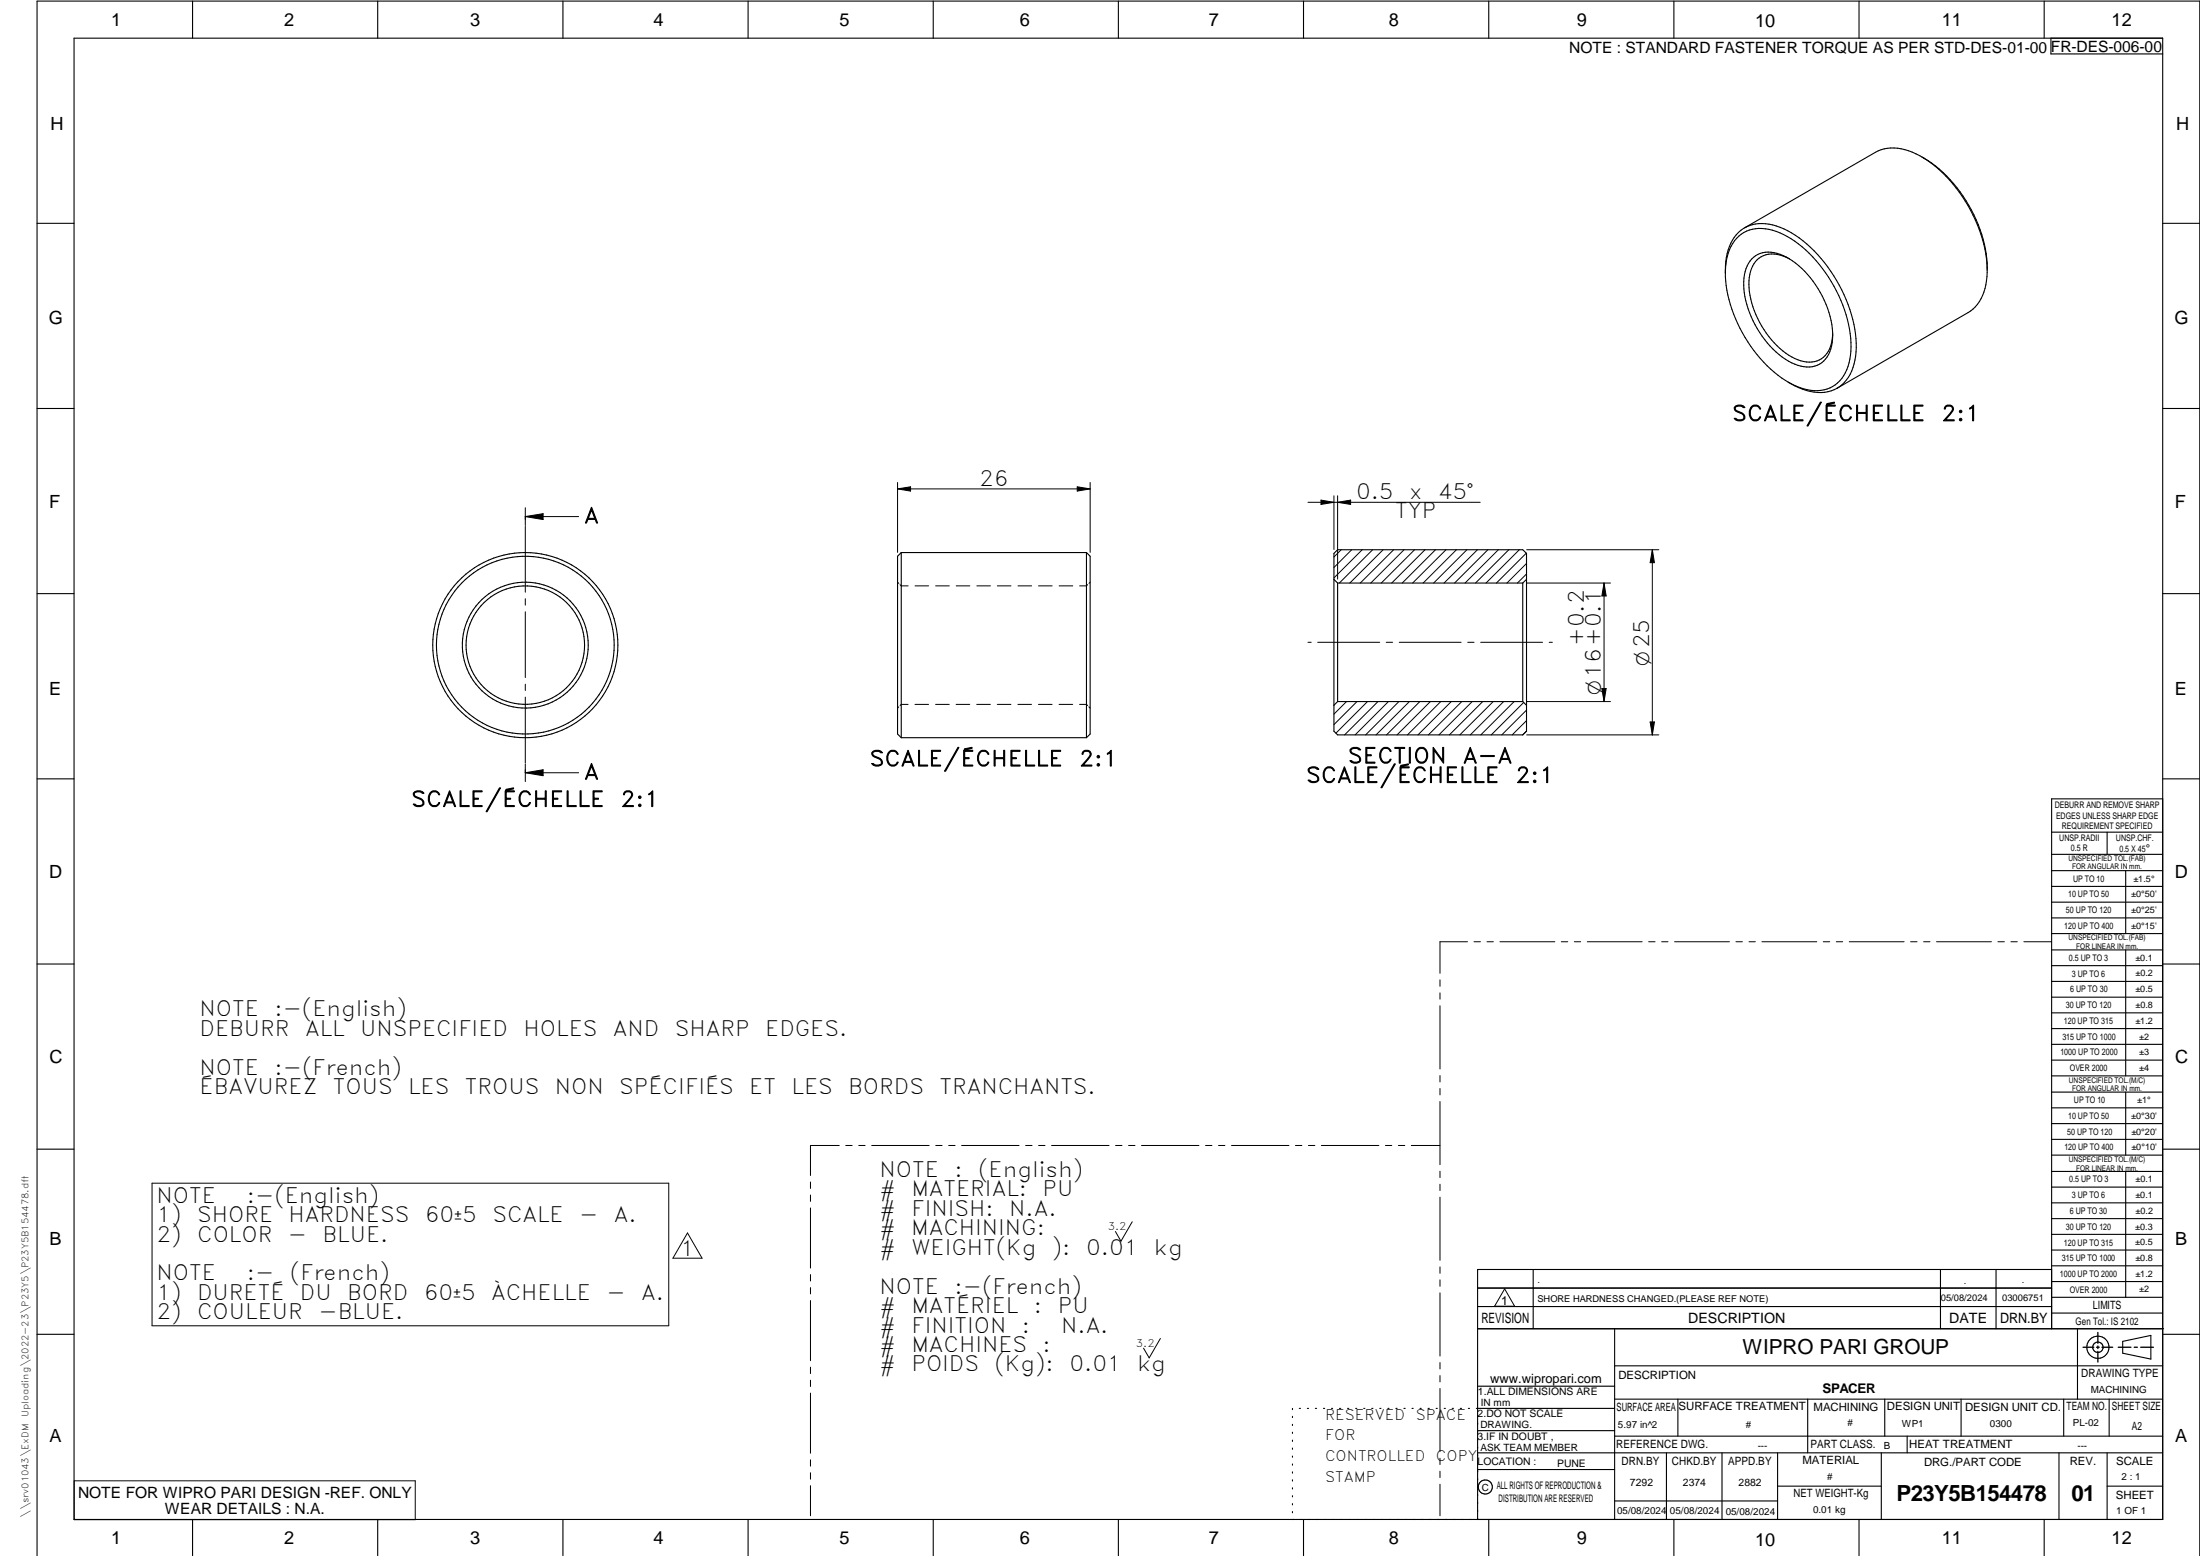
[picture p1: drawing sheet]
<svg xmlns="http://www.w3.org/2000/svg" width="594mm" height="420mm" viewBox="0 0 594 420" stroke-linecap="round" stroke-linejoin="round" font-family="sans-serif">
<g fill="none" stroke="#000" stroke-width=".3">
<path d="M20 10.3h564v400h-564zM52 .3v10M102 .3v10M152 .3v10M202 .3v10M252 .3v10M302 .3v10M352 .3v10M402 .3v10M452 .3v10M502 .3v10M552 .3v10"/>
<path d="M553.8 10.3v4.3h30.2M518.9 42.4a37.3 37.3 0 0 1 17.7 29.8 13.7 13.7 0 0 1-4.5 11.8l-36 20.8M10 60.3h10M465.9 73.5a12 12 0 0 1 5-10.7 11.4 11.4 0 0 1 10.7 .5 36.7 36.7 0 0 1 16.9 21.7 21.7 21.7 0 0 1-.2 15.7 8.9 8.9 0 0 1-11.2 4.3 29.3 29.3 0 0 1-15.1-12.7 33.1 33.1 0 0 1-5.6-23.8 9.4 9.4 0 0 1 9.4-8.1 20.2 20.2 0 0 1 13.1 6.4 39.3 39.3 0 0 1 12.4 27.1 12.4 12.4 0 0 1-5.2 10.9M471.1 61.5l35.3-20.4a11.7 11.7 0 0 1 11 .5 36.8 36.8 0 0 1 16.6 19.1 33.8 33.8 0 0 1 2.6 11.7M473 70a7.1 7.1 0 0 1 8.5-1 26.1 26.1 0 0 1 13.2 18.6 11.2 11.2 0 0 1-2.2 9.9 7.3 7.3 0 0 1-8.7 .5 26.2 26.2 0 0 1-12.9-21.9 9.3 9.3 0 0 1 2.1-6.1zM483.2 69.9a7.6 7.6 0 0 0-8.2-.2 9.5 9.5 0 0 0-2.6 9 25 25 0 0 0 12.3 18.1 6.6 6.6 0 0 0 8.6-1.3l.7-1.3 .6-1.5 .3-2.6M584 60.3h10M10 110.3h10M482.9 103.2a14.2 14.2 0 0 0 11.6 2.3l1.6-.7M584 110.3h10M243.4 149.2v50"/>
<path d="M243.4 149.2l-1 1v48l1 1M243.4 149.2h50M293.4 149.2v50M293.4 149.2l1 1v48l-1 1M360.2 156.4l1 1M361.2 157.4v32M361.2 148.4h50l1 1v48l-1 1h-50l-1-1v-48zM361.2 157.4h50M411.2 157.4v32M412.2 156.4l-1 1M10 160.3h10M584 160.3h10"/>
<path d="M243.4 199.2h50M361.2 189.4l-1 1M361.2 189.4h50M411.2 189.4l1 1M10 210.3h10M584 215.7h-30v143.1M584 210.3h10M554 230.7h30M554 224.7h30M554 235.1h30M554 239.4h30M569 224.7v6"/>
<path d="M574 235.1v17M554 243.6h30M554 247.9h30M554 252.1h30M554 256.5h30M574 256.5v34M10 260.3h10M554 260.8h30M554 265h30M554 269.3h30M554 273.5h30M554 277.7h30"/>
<path d="M584 260.3h10M554 282h30M554 286.3h30M554 290.5h30M554 294.9h30M554 299.1h30M574 294.9v17M10 310.3h10M554 303.4h30M554 307.7h30M554 311.9h30M554 316.3h30"/>
<path d="M574 316.3v34M584 310.3h10M554 320.5h30M554 324.8h30M554 329.1h30M554 333.3h30M554 337.5h30M399 358.8h185.3M399 352.8h155M399 347.8h155M414 342.8v16M436 358.8v51.5"/>
<path d="M524 342.8v16M539 342.8v16M554 342.8h-155v67.5M554 341.8h30M554 346.1h30M554 350.3h30M554 354.6h30M561 358.8v19M10 360.3h10M399 374.3h37M436 368.8h148M436 377.8h148"/>
<path d="M453.1 377.8v10M488.1 377.8v14.5M508.9 377.8v10M529.6 377.8v10M557.3 377.8v10M569.5 377.8v10M573.2 362.2l7.6-1.6v6.4l-7.6-1.6zM584 360.3h10M349 380.3v.3M349 382.4v.4M349 384.6v.3M349 386.7v.4"/>
<path d="M349 388.9v.3M349 391v.4M349 393.2v.3M349 395.3v.3M349 397.4v.4M349 399.6v.3M350.9 380.3h.3M353 380.3h.3M355.2 380.3h.3M357.4 380.3h.3M359.6 380.3h.3M361.7 380.3h.3"/>
<path d="M363.9 380.3h.3M366.1 380.3h.3M368.3 380.3h.3M370.4 380.3h.3M372.6 380.3h.3M374.8 380.3h.3M376.9 380.3h.4M379.1 380.3h.3M381.3 380.3h.3M383.4 380.3h.4M385.6 380.3h.4M387.8 380.3h.3"/>
<path d="M390 380.3h.3M392.1 380.3h.4M394.3 380.3h.4M396.5 380.3h.3M399 396.8h37M399 392.3h185M399 386.3h37M436 387.8h148M436 380.3h-37.3M450 392.3v18M465 392.3v18M480 392.3v18"/>
<path d="M508 392.3v18M515 387.8v4.5M556 392.3v18M569 392.3v18M52 410.3v9.8M102 410.3v9.8M152 410.3v9.8M202 410.3v9.8M252 410.3v9.8M302 410.3v9.8M349 401.7v.4M349 403.9v.3"/>
<path d="M349 406v.4M349 408.2v.3M352 410.3v9.8M402 410.3v9.8M436 405.3h44M452 410.3v9.8M480 401.3h28M502 410.3v9.8M552 410.3v9.8M569 401.3h15M10 420.1v-419.8h584v419.8"/>
<circle cx="141.8" cy="174.2" r="17"/>
<circle cx="141.9" cy="174.2" r="25"/>
<circle cx="141.9" cy="174.2" r="16"/>
<circle cx="141.9" cy="174.2" r="24"/>
<circle cx="566.5" cy="363.8" r="1.4"/>
<circle cx="566.5" cy="363.8" r="3"/>
<circle cx="401.1" cy="401.5" r="1.91"/>
</g>
<g fill="none" stroke="#000" stroke-width=".27">
<path d="M141.9 137.1v4.8M141.9 139.5h14.3M141.9 139.5l4.8-.8v1.6zM242.4 132l3.5-.6v1.2zM242.4 130.3v18.9M242.4 132h52M290.9 131.4l3.5 .6-3.5 .6zM294.4 130.3v18.9M353.2 135.6h46.5M356.7 135l3.5 .6-3.5 .6zM360.2 133.9v14.5M361.2 135.6l3.5-.6v1.2z"/>
<path d="M361.2 133.9v22.5M141.9 142.1v17.8M242.4 157.2l.3 .3M243.1 157.9l.3 .3h1.8M247.1 158.2h3.7M252.7 158.2h3.6M258.2 158.2h3.7M263.8 158.2h3.7M269.3 158.2h3.7M274.9 158.2h3.7M280.4 158.2h3.7M286 158.2h3.7"/>
<path d="M293.7 157.9l-.3 .3h-1.9M294.4 157.2l-.3 .3M362.2 148.4l-2 2M365 148.4l-4.8 4.8M367.8 148.4l-7.6 7.7M370.7 148.4l-9 9M373.5 148.4l-9 9M376.3 148.4l-9 9M379.2 148.4l-9 9M382 148.4l-9 9M384.8 148.4l-9 9M387.6 148.4l-9 9"/>
<path d="M390.5 148.4l-9 9M393.3 148.4l-9 9M396.1 148.4l-9 9M399 148.4l-9.1 9M401.8 148.4l-9 9M404.6 148.4l-9 9M407.4 148.4l-9 9M410.3 148.4l-9 9M412.2 149.4l-8.1 8M412.2 152.1l-5.3 5.3M412.2 155l-2.4 2.4M412.3 157.4h22.6"/>
<path d="M412.3 148.4h35.6M433.1 157.4l.6 3.5h-1.1zM433.1 157.4v32M446.2 148.4l.6 3.5h-1.2zM446.2 148.4v50M141.9 161.7v1.7M141.9 165.2v17.8M353.2 173.4h.9M355.8 173.4h16.8M374.3 173.4h1.8M377.8 173.4h16.8M396.3 173.4h1.8"/>
<path d="M399.8 173.4h16.8M418.3 173.4h.9M141.9 184.7v1.8M141.9 188.2v17.8M242.7 190.9l-.3 .3M245.2 190.2h-1.8l-.3 .3M247.1 190.2h3.7M252.6 190.2h3.7M258.2 190.2h3.7M263.8 190.2h3.6M269.3 190.2h3.7M274.9 190.2h3.6"/>
<path d="M280.4 190.2h3.7M286 190.2h3.7M291.5 190.2h1.9l.3 .3M294 190.9l.4 .3M363.6 189.4l-3.4 3.4M366.4 189.4l-6.2 6.3M369.3 189.4l-8.6 8.6M372.1 189.4l-9 9M374.9 189.4l-9 9M377.8 189.4l-9 9M380.6 189.4l-9 9M383.4 189.4l-9 9"/>
<path d="M386.2 189.4l-9 9M389.1 189.4l-9 9M391.9 189.4l-9 9M394.7 189.4l-9 9M397.5 189.4l-9 9M400.4 189.4l-9 9M403.2 189.4l-9 9M406 189.4l-9 9M408.9 189.4l-9 9M411.5 189.7l-8.8 8.7M412.2 197.4l-1 1M412.2 194.6l-3.9 3.8"/>
<path d="M412.2 191.7l-6.7 6.7M412.3 189.4h22.6M412.3 198.4h35.6M432.6 185.9h1.1l-.6 3.5zM445.6 194.9h1.2l-.6 3.5zM141.9 208.7l4.8-.8v1.6zM141.9 206.3v4.8M141.9 208.7h14.3M396.3 254.3h-7.5v8.5M398 254.3h1.8M401.5 254.3h1.8M405 254.3h14.9"/>
<path d="M421.6 254.3h1.7M425.1 254.3h1.7M428.6 254.3h14.8M445.2 254.3h1.7M448.7 254.3h1.7M452.2 254.3h14.8M468.8 254.3h1.7M472.3 254.3h1.7M475.8 254.3h14.8M492.4 254.3h1.7M495.9 254.3h1.7M499.4 254.3h14.8"/>
<path d="M515.9 254.3h1.8M519.4 254.3h1.8M522.9 254.3h14.9M539.5 254.3h1.7M543 254.3h1.7M546.5 254.3h7.4M388.8 264.6v1.7M388.8 268.1v1.7M388.8 271.6v17M388.8 290.4v1.8M388.8 293.9v1.8M388.8 297.4v17.1"/>
<path d="M41.1 319.5h139.5v38.5h-139.5zM218.9 319.2v1.7M226.6 309.3h-7.7v8.1M228.4 309.3h1.7M231.9 309.3h1.7M235.4 309.3h15.5M252.7 309.3h1.7M256.2 309.3h1.7M259.7 309.3h15.5M277 309.3h1.7M280.5 309.3h1.7M284 309.3h15.5"/>
<path d="M301.2 309.3h1.8M304.8 309.3h1.7M308.2 309.3h15.6M325.5 309.3h1.8M329 309.3h1.8M332.5 309.3h15.6M349.8 309.3h1.8M353.3 309.3h1.7M356.8 309.3h15.5M374.1 309.3h1.7M377.6 309.3h1.7M381.1 309.3h7.7"/>
<path d="M388.8 316.3v1.7M388.8 319.8v1.7M185.6 332.9l4 6.8h-7.9zM218.9 322.7v1.7M218.9 326.2v16.2M305.7 329.9l-3 5.3-1.5-2.7M388.8 323.3v17M218.9 344.2v1.7M218.9 347.7v1.7M218.9 351.2v16.2M388.8 342.1v1.7M388.8 345.6v1.7"/>
<path d="M388.8 349.1v17.1M406.3 348l2.7 4.7h-5.4zM218.9 369.2v1.7M218.9 372.7v1.7M218.9 376.2v16.2M313.3 361.4l-3 5.3-1.5-2.7M388.8 367.9v1.8M388.8 371.4v1.7M388.8 374.9v17.1M20 399.9h92.1v10.5h-92.1zM218.9 394.2v1.7M218.9 397.7v1.7"/>
<path d="M388.8 393.8v1.7M388.8 397.3v1.7M218.9 401.2v8.1M388.8 400.8v8.5"/>
</g>
<path d="M566.5 359.8v2.9M562.5 363.8h2.9M566.1 363.8h.8M566.5 363.5v.7M566.5 364.9v2.9M567.6 363.8h2.9M572 363.8h3.4M576.3 363.8h.9M578.1 363.8h3.4" fill="none" stroke="#000" stroke-width=".36"/>
<path d="M141.9 139.5l4.8-.8v1.6zM242.4 132l3.5-.6v1.2zM290.9 131.4l3.5 .6-3.5 .6zM356.7 135l3.5 .6-3.5 .6zM361.2 135.6l3.5-.6v1.2zM446.2 148.4l.6 3.5h-1.2zM433.1 157.4l.6 3.5h-1.1zM432.6 185.9h1.1l-.6 3.5zM445.6 194.9h1.2l-.6 3.5zM141.9 208.7l4.8-.8v1.6z" fill="#000"/>
<g font-size="6">
<text x="512.1" y="405.2">P23Y5B154478</text>
<text x="559.4" y="405.2">01</text>
</g>
<g font-size="5.7">
<text x="467.7" y="113.6">SCALE/ÉCHELLE</text>
<text x="524.3" y="113.6">2:1</text>
<text x="264.4" y="131.1">26</text>
<text x="366.2" y="134.7">0.5</text>
<text x="380.5" y="134.7">x</text>
<text x="388.3" y="134.7">45°</text>
<text x="157.7" y="141.2">A</text>
<text x="376.7" y="140">TYP</text>
<text x="427.7" y="174.3" transform="rotate(-90 427.7 174.3)">+0.2</text>
<text x="234.8" y="206.9">SCALE/ÉCHELLE</text>
<text x="291.4" y="206.9">2:1</text>
<text x="364" y="206.1">SECTION</text>
<text x="395" y="206.1">A-A</text>
<text x="157.7" y="210.4">A</text>
<text x="352.7" y="211.3">SCALE/ÉCHELLE</text>
<text x="409.2" y="211.3">2:1</text>
<text x="111" y="217.8">SCALE/ÉCHELLE</text>
<text x="167.6" y="217.8">2:1</text>
<text x="53.9" y="274.4">NOTE</text>
<text x="74.1" y="274.4">:-(English)</text>
<text x="53.9" y="279.7">DEBURR</text>
<text x="82.4" y="279.7">ALL</text>
<text x="97.2" y="279.7">UNSPECIFIED</text>
<text x="141.4" y="279.7">HOLES</text>
<text x="165.5" y="279.7">AND</text>
<text x="182.2" y="279.7">SHARP</text>
<text x="206.6" y="279.7">EDGES.</text>
<text x="53.9" y="290.2">NOTE</text>
<text x="74.1" y="290.2">:-(French)</text>
<text x="53.9" y="295.4">ÉBAVUREZ</text>
<text x="89.9" y="295.4">TOUS</text>
<text x="110.2" y="295.4">LES</text>
<text x="125.5" y="295.4">TROUS</text>
<text x="149.8" y="295.4">NON</text>
<text x="167.2" y="295.4">SPÉCIFIÉS</text>
<text x="202.3" y="295.4">ET</text>
<text x="213.7" y="295.4">LES</text>
<text x="229.1" y="295.4">BORDS</text>
<text x="253.7" y="295.4">TRANCHANTS.</text>
<text x="237.5" y="317.8">NOTE</text>
<text x="257.7" y="317.8">:</text>
<text x="264.2" y="317.8">(English)</text>
<text x="237.5" y="323.1">#</text>
<text x="246.1" y="323.1">MATERIAL:</text>
<text x="281.5" y="323.1">PU</text>
<text x="42.3" y="324.7">NOTE</text>
<text x="42.3" y="330">1)</text>
<text x="53.2" y="330">SHORE</text>
<text x="66.7" y="324.7">:-(English)</text>
<text x="77.9" y="330">HARDNESS</text>
<text x="114.7" y="330">60u5</text>
<text x="133" y="330">SCALE</text>
<text x="156.4" y="330">-</text>
<text x="165.8" y="330">A.</text>
<text x="237.5" y="328.3">#</text>
<text x="246.1" y="328.3">FINISH:</text>
<text x="272.5" y="328.3">N.A.</text>
<text x="42.3" y="335.2">2)</text>
<text x="53.2" y="335.2">COLOR</text>
<text x="77.7" y="335.2">-</text>
<text x="87.1" y="335.2">BLUE.</text>
<text x="237.5" y="333.6">#</text>
<text x="246.1" y="333.6">MACHINING:</text>
<text x="183.7" y="339.2">1</text>
<text x="237.5" y="338.8">#</text>
<text x="246.1" y="338.8">WEIGHT(Kg</text>
<text x="284" y="338.8">):</text>
<text x="293.3" y="338.8">0.01</text>
<text x="311.6" y="338.8">kg</text>
<text x="42.3" y="345.7">NOTE</text>
<text x="66.7" y="345.7">:-</text>
<text x="78.3" y="345.7">(French)</text>
<text x="42.3" y="351">1)</text>
<text x="53.2" y="351">DURETÉ</text>
<text x="81" y="351">DU</text>
<text x="93.7" y="351">BORD</text>
<text x="114.4" y="351">60u5</text>
<text x="132.6" y="351">ÀCHELLE</text>
<text x="163.8" y="351">-</text>
<text x="173.1" y="351">A.</text>
<text x="237.5" y="349.3">NOTE</text>
<text x="257.7" y="349.3">:-(French)</text>
<text x="42.3" y="356.2">2)</text>
<text x="53.2" y="356.2">COULEUR</text>
<text x="86" y="356.2">-BLUE.</text>
<text x="237.5" y="354.6">#</text>
<text x="237.5" y="359.8">#</text>
<text x="246.1" y="354.6">MATÉRIEL</text>
<text x="246.1" y="359.8">FINITION</text>
<text x="275.9" y="359.8">:</text>
<text x="279.2" y="354.6">:</text>
<text x="285.6" y="354.6">PU</text>
<text x="286.5" y="359.8">N.A.</text>
<text x="237.5" y="365.1">#</text>
<text x="246.1" y="365.1">MACHINES</text>
<text x="281.6" y="365.1">:</text>
<text x="237.5" y="370.3">#</text>
<text x="246.1" y="370.3">POIDS</text>
<text x="268.6" y="370.3">(Kg):</text>
<text x="288.8" y="370.3">0.01</text>
<text x="307.1" y="370.3">kg</text>
</g>
<text font-size="5.6" x="470.5" y="365.5">WIPRO PARI GROUP</text>
<g font-size="5.4">
<text x="445.3" y="179.7" transform="rotate(-90 445.3 179.7)">O25</text>
<text x="432.3" y="187.6" transform="rotate(-90 432.3 187.6)">O16+0.1</text>
</g>
<g font-size="4.9">
<text x="30" y="7">1</text>
<text x="76.7" y="7">2</text>
<text x="127" y="7">3</text>
<text x="176.5" y="7">4</text>
<text x="226.7" y="7">5</text>
<text x="275.4" y="7">6</text>
<text x="326.4" y="7">7</text>
<text x="375" y="7">8</text>
<text x="425.8" y="7">9</text>
<text x="473.9" y="7.4">10</text>
<text x="524.3" y="7">11</text>
<text x="570.2" y="7">12</text>
<text x="13.6" y="35.2">H</text>
<text x="587.6" y="35.2">H</text>
<text x="13.2" y="87.5">G</text>
<text x="587.2" y="87.5">G</text>
<text x="13.3" y="137.1">F</text>
<text x="587.3" y="137.1">F</text>
<text x="13.3" y="187.6">E</text>
<text x="587.3" y="187.6">E</text>
<text x="13.3" y="237">D</text>
<text x="587.3" y="237">D</text>
<text x="13.4" y="287.1">C</text>
<text x="587.4" y="287.1">C</text>
<text x="13.4" y="336.3">B</text>
<text x="587.4" y="336.3">B</text>
<text x="13.4" y="389.3">A</text>
<text x="587.4" y="389.3">A</text>
<text x="30" y="417">1</text>
<text x="76.7" y="417">2</text>
<text x="127" y="417">3</text>
<text x="176.5" y="417">4</text>
<text x="226.7" y="417">5</text>
<text x="275.4" y="417">6</text>
<text x="326.4" y="417">7</text>
<text x="375" y="417">8</text>
<text x="425.8" y="417">9</text>
<text x="473.9" y="417.4">10</text>
<text x="524.3" y="417">11</text>
<text x="570.2" y="417">12</text>
</g>
<g font-size="4.2">
<text x="423.7" y="14.3">NOTE : STANDARD FASTENER TORQUE AS PER STD-DES-01-00</text>
<text x="553.8" y="14">FR-DES-006-00</text>
<text x="21.1" y="404.4">NOTE FOR WIPRO PARI DESIGN -REF. ONLY</text>
<text x="44.5" y="408.9">WEAR DETAILS : N.A.</text>
</g>
<g font-size="3.9">
<text x="357.8" y="383.4">RESERVED</text>
<text x="382.3" y="383.4">SPACE</text>
<text x="357.8" y="388.9">FOR</text>
<text x="357.8" y="394.5">CONTROLLED</text>
<text x="387.8" y="394.5">COPY</text>
<text x="357.8" y="400.1">STAMP</text>
</g>
<g font-size="3.8">
<text x="400.1" y="357.1">REVISION</text>
<text x="455.9" y="357.1">DESCRIPTION</text>
<text x="526.4" y="357.1">DATE</text>
<text x="540.1" y="357.1">DRN.BY</text>
</g>
<text font-size="3.6" x="492.2" y="376.2">SPACER</text>
<text font-size="3.5" x="402.4" y="373.3">www.wipropari.com</text>
<text font-size="3.4" x="405.4" y="352.3">1</text>
<g font-size="3.1">
<text x="565.2" y="353.5">LIMITS</text>
<text x="562" y="371.7">DRAWING TYPE</text>
<text x="437" y="372.3">DESCRIPTION</text>
<text x="436.5" y="380.9">SURFACE AREA</text>
<text x="453.3" y="380.9">SURFACE TREATMENT</text>
<text x="489.7" y="380.9">MACHINING</text>
<text x="509.5" y="380.9">DESIGN UNIT</text>
<text x="530.6" y="380.9">DESIGN UNIT CD.</text>
<text x="558" y="380.7">TEAM NO.</text>
<text x="570.3" y="380.7">SHEET SIZE</text>
<text x="575.6" y="386.1">A2</text>
<text x="436.4" y="391.1">REFERENCE DWG.</text>
<text x="437.9" y="395.5">DRN.BY</text>
<text x="451.5" y="395.5">CHKD.BY</text>
<text x="466.6" y="395.5">APPD.BY</text>
<text x="486.7" y="395.4">MATERIAL</text>
<text x="488.9" y="391">PART CLASS.</text>
<text x="515.6" y="391">HEAT TREATMENT</text>
<text x="519.6" y="395.9">DRG./PART CODE</text>
<text x="558.9" y="395.6">REV.</text>
<text x="571.4" y="395.6">SCALE</text>
<text x="484.3" y="404.3">NET WEIGHT-Kg</text>
<text x="571.4" y="404.7">SHEET</text>
</g>
<text font-size="3" x="579.5" y="230.1">°</text>
<g font-size="2.8">
<text x="299.1" y="332.1">3.2</text>
<text x="560.5" y="357.7">Gen Tol.: IS 2102</text>
<text x="306.7" y="363.6">3.2</text>
<text x="399.1" y="376.7">1.ALL DIMENSIONS ARE</text>
<text x="399" y="382.7">2.DO NOT SCALE</text>
<text x="399" y="388.7">3.IF IN DOUBT ,</text>
<text x="399" y="395.5">LOCATION :</text>
<text x="420.5" y="396">PUNE</text>
<text x="440.2" y="401.3">7292</text>
<text x="454.4" y="401.2">2374</text>
<text x="469.5" y="401.3">2882</text>
<text x="404.2" y="402">ALL RIGHTS OF REPRODUCTION &amp;</text>
<text x="404.7" y="405.4">DISTRIBUTION ARE RESERVED</text>
</g>
<g font-size="2.7">
<text x="564.6" y="376.2">MACHINING</text>
<text x="399.9" y="379.7">IN mm</text>
<text x="399.8" y="385.7">DRAWING.</text>
<text x="436.9" y="385.5">5.97 in^2</text>
<text x="471.4" y="385.6">#</text>
<text x="498.9" y="385.1">#</text>
<text x="513.6" y="385.3">WP1</text>
<text x="537.3" y="385.2">0300</text>
<text x="559.7" y="385.2">PL-02</text>
<text x="399.8" y="391.8">ASK TEAM MEMBER</text>
<text x="474.7" y="391.2">---</text>
<text x="508.7" y="391.2">B</text>
<text x="561" y="391.2">---</text>
<text x="493.4" y="399.6">#</text>
<text x="572.9" y="399.8">2 : 1</text>
<text x="400.1" y="402.5">C</text>
<text x="436.7" y="408.7">05/08/2024</text>
<text x="450.9" y="408.8">05/08/2024</text>
<text x="466" y="409">05/08/2024</text>
<text x="489.6" y="408.5">0.01 kg</text>
<text x="571.5" y="408.7">1 OF 1</text>
</g>
<g font-size="2.5">
<text x="559.2" y="229.9">0.5 R</text>
<text x="572.3" y="230.1">0.5 X 45</text>
<text x="559.4" y="323.5">3 UP TO 6</text>
<text x="558.9" y="327.8">6 UP TO 30</text>
<text x="557.8" y="332">30 UP TO 120</text>
<text x="415.2" y="346.4">.</text>
<text x="530.3" y="346.6">.</text>
<text x="545.9" y="346.4">.</text>
<text x="415.2" y="351.5">SHORE HARDNESS CHANGED.(PLEASE REF NOTE)</text>
<text x="524.1" y="351.3">05/08/2024</text>
<text x="540.7" y="351.4">03006751</text>
</g>
<g font-size="2.4">
<text x="554.9" y="218.3">DEBURR AND REMOVE SHARP</text>
<text x="555.2" y="221.1">EDGES UNLESS SHARP EDGE</text>
<text x="556.1" y="227.2">UNSP.RADII</text>
<text x="556.8" y="223.8">REQUIREMENT SPECIFIED</text>
<text x="571.4" y="227">UNSP.CHF.</text>
<text x="559.8" y="238">UP TO 10</text>
<text x="576.1" y="238.1">±1.5°</text>
<text x="558.5" y="242.3">10 UP TO 50</text>
<text x="575.5" y="242.3">±0°50'</text>
<text x="557.4" y="250.8">120 UP TO 400</text>
<text x="557.9" y="246.5">50 UP TO 120</text>
<text x="575.5" y="250.8">±0°15'</text>
<text x="575.5" y="246.6">±0°25'</text>
<text x="558.7" y="259.4">0.5 UP TO 3</text>
<text x="559.5" y="263.7">3 UP TO 6</text>
<text x="576.6" y="259.4">±0.1</text>
<text x="576.6" y="263.7">±0.2</text>
<text x="559" y="268">6 UP TO 30</text>
<text x="576.6" y="268">±0.5</text>
<text x="557.9" y="272.2">30 UP TO 120</text>
<text x="576.6" y="272.2">±0.8</text>
<text x="556.9" y="280.7">315 UP TO 1000</text>
<text x="557.3" y="276.5">120 UP TO 315</text>
<text x="576.6" y="276.5">±1.2</text>
<text x="577.7" y="280.7">±2</text>
<text x="556.4" y="284.9">1000 UP TO 2000</text>
<text x="577.6" y="285">±3</text>
<text x="558.9" y="289.2">OVER 2000</text>
<text x="577.7" y="289.3">±4</text>
<text x="560" y="297.9">UP TO 10</text>
<text x="577.1" y="297.9">±1°</text>
<text x="558.5" y="302.1">10 UP TO 50</text>
<text x="575.5" y="302.2">±0°30'</text>
<text x="557.5" y="310.6">120 UP TO 400</text>
<text x="558.2" y="306.4">50 UP TO 120</text>
<text x="575.5" y="310.6">±0°10'</text>
<text x="575.5" y="306.4">±0°20'</text>
<text x="558.8" y="319.2">0.5 UP TO 3</text>
<text x="576.6" y="323.5">±0.1</text>
<text x="576.6" y="319.3">±0.1</text>
<text x="576.7" y="327.8">±0.2</text>
<text x="576.6" y="332">±0.3</text>
<text x="556.8" y="340.6">315 UP TO 1000</text>
<text x="557.3" y="336.3">120 UP TO 315</text>
<text x="576.6" y="336.3">±0.5</text>
<text x="576.6" y="340.6">±0.8</text>
<text x="556.2" y="344.8">1000 UP TO 2000</text>
<text x="576.6" y="344.8">±1.2</text>
<text x="558.9" y="349">OVER 2000</text>
<text x="577.7" y="349">±2</text>
<text x="7.7" y="382.7" transform="rotate(-90 7.7 382.7)">Uploading\2022-23\P23Y5\P23Y5B154478.dft</text>
<text x="7.7" y="409.9" transform="rotate(-90 7.7 409.9)">\\srv01043\ExDM</text>
</g>
<g font-size="2.1">
<text x="558.6" y="232.4">UNSPECIFIED TOL.(FAB)</text>
<text x="559.5" y="234.8">FOR ANGULAR IN mm.</text>
<text x="558.6" y="254">UNSPECIFIED TOL.(FAB)</text>
<text x="560.7" y="256.3">FOR LINEAR IN mm.</text>
<text x="558.7" y="292.4">UNSPECIFIED TOL.(M/C)</text>
<text x="559.6" y="294.7">FOR ANGULAR IN mm.</text>
<text x="558.7" y="313.8">UNSPECIFIED TOL.(M/C)</text>
<text x="560.6" y="316.2">FOR LINEAR IN mm.</text>
</g>
</svg>
